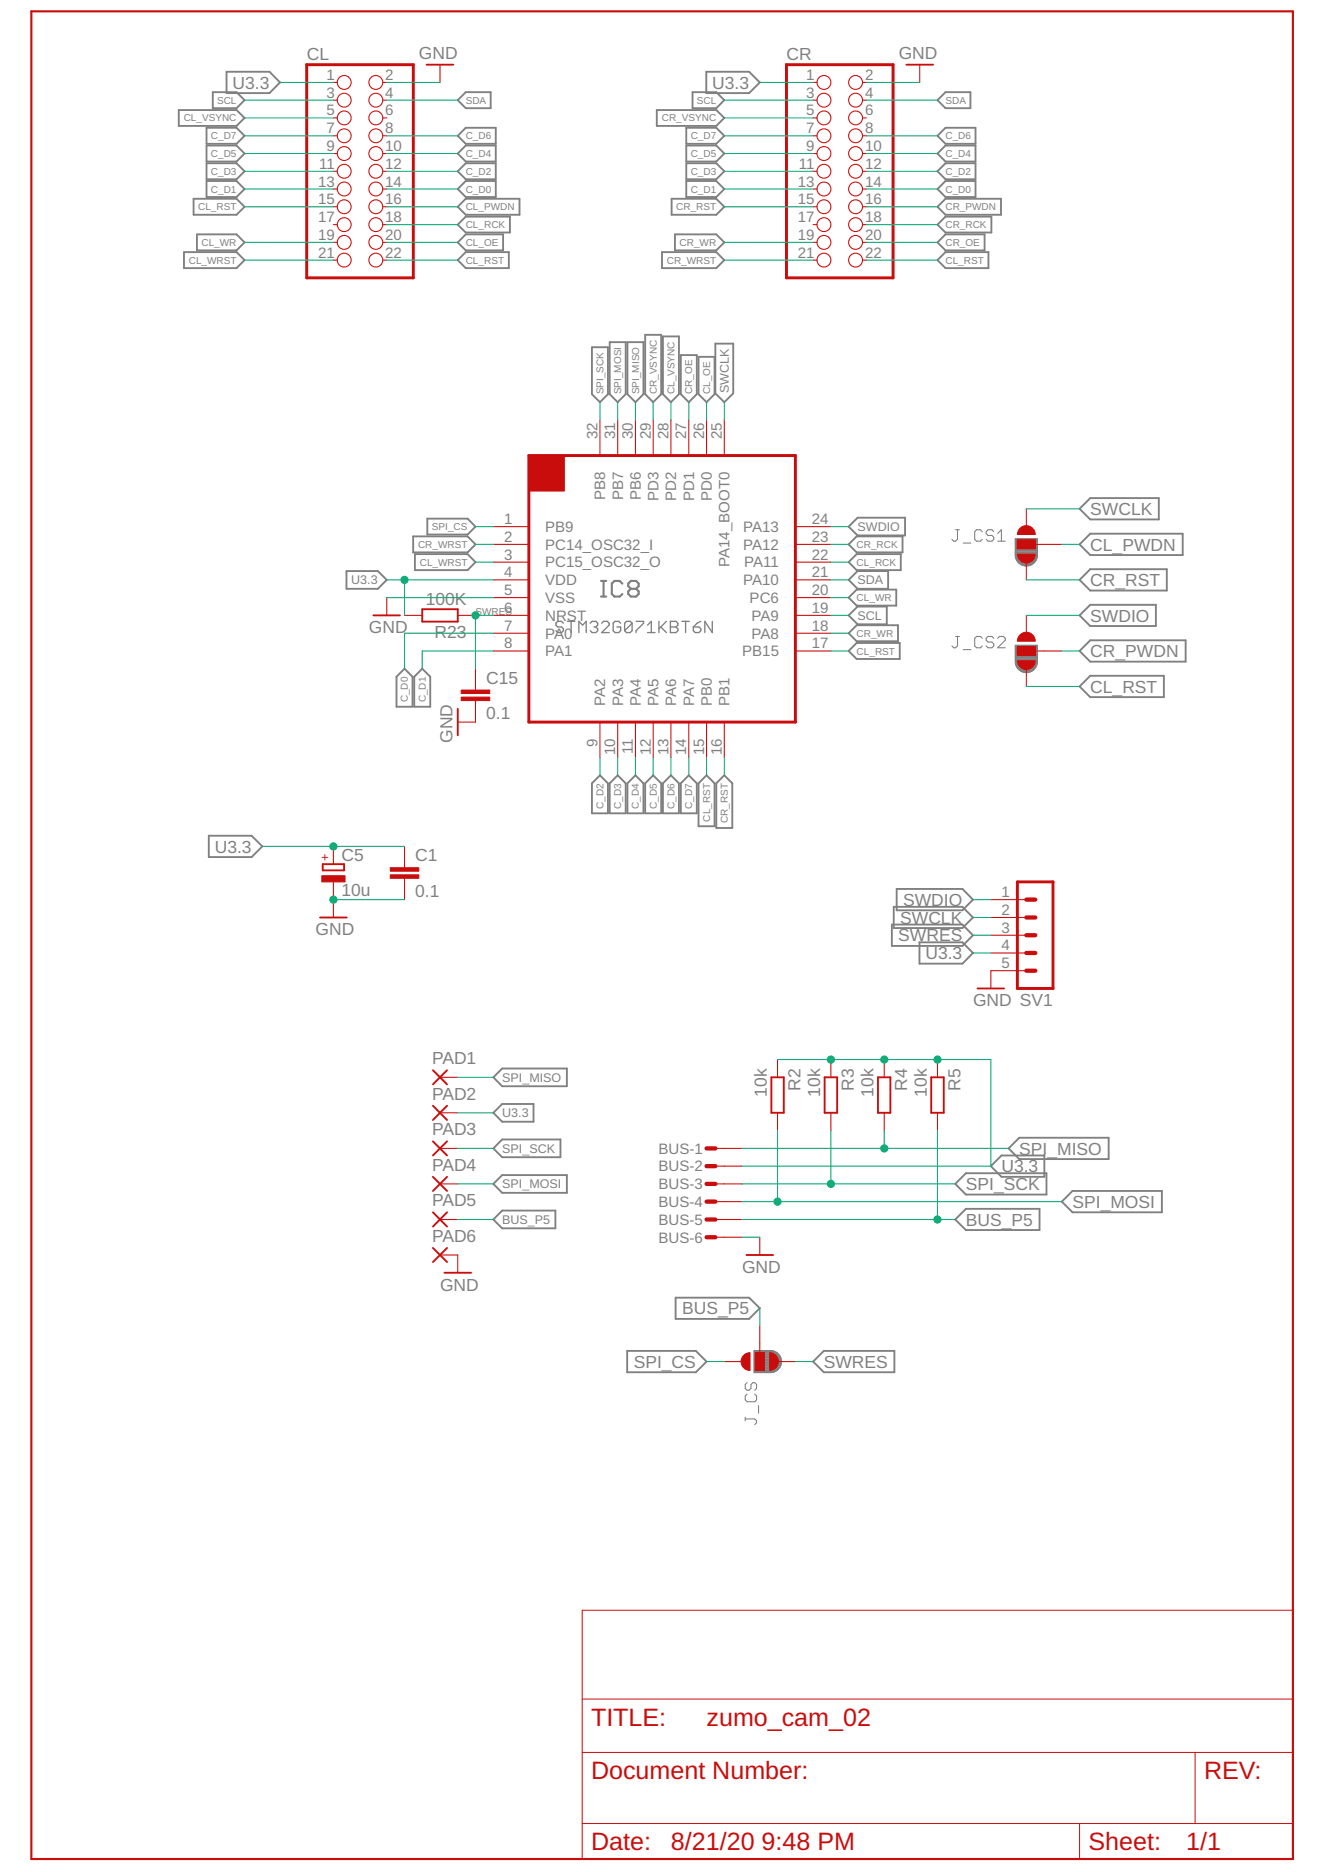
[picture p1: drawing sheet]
<svg xmlns="http://www.w3.org/2000/svg" width="210mm" height="297mm" viewBox="0 0 210 297" stroke-linecap="round" stroke-linejoin="round" font-family="sans-serif">
<g fill="none" stroke="#808080" stroke-width=".21">
<path d="M89.4 98.9l-.3-.3h-.6l-.3 .3v.3l.3 .3h.6l.3 .3v.3l-.3 .3h-.6l-.3-.3M90 98.6h1.2M90.6 98.6v1.8M93.6 98.9l.3-.3h.6l.3 .3v.3l-.3 .3M94.2 99.5h.3M94.5 99.5l.3 .3v.3l-.3 .3h-.6l-.3-.3M95.5 98.9l.3-.3h.6l.2 .3v.3l-1.1 1.2h1.1M98.5 98.9l-.3-.3h-.6l-.3 .3v1.2l.3 .3h.6l.3-.3v-.6h-.6M100.3 98.9l-.3-.3h-.6l-.3 .3v1.2M100.3 98.9v1.2l-.3 .3h-.6l-.3-.3M100.3 98.9l-1.2 1.2M100.9 98.6h1.2v.3l-1.2 1.2v.3"/>
<path d="M102.7 99.2l.6-.6v1.8M104.5 98.6v1.8M104.8 99.5l.9 .9M105.7 98.6l-1.2 1.2M106.4 98.6h.9l.2 .3v.3l-.2 .3 .2 .3v.3l-.2 .3h-.9zM106.4 99.5h.9M108.2 98.6h1.2M108.8 98.6v1.8M110 99.5h.9l.3 .3v.3l-.3 .3h-.6l-.3-.3zM111.2 98.6l-.6 .3-.6 .6M113 98.6v1.8l-1.2-1.8v1.8M91.8 100.4v-1.8l.6 .6 .6-.6v1.8"/>
<path d="M102.7 100.4h1.2"/>
</g>
<path d="M95.4 94.7h.8M95.4 92.2h.8M95.8 92.2v2.5M98.7 92.6l-.4-.4h-.8l-.4 .4v1.7l.4 .4h.8l.4-.4M100.1 93.4l-.4 .4v.5l.4 .4h.8l.4-.4v-.5l-.4-.4M100.1 93.4l-.4-.4v-.4l.4-.4h.8l.4 .4v.4l-.4 .4M100.1 93.4h.8" fill="none" stroke="#808080" stroke-width=".34"/>
<g fill="none" stroke="#808080" stroke-width=".3">
<path d="M28.4 17.5h9.1l1.3 1.2-1.3 1.3h-9.1zM33.8 14.6h3.7l1.3 1.3-1.3 1.3h-3.7zM35.9 11.4h6.9l1.6 1.7-1.6 1.7h-6.9zM72.6 15.9l1.3-1.3h4v2.6h-4zM104.2 17.5h9.4l1.3 1.2-1.3 1.3h-9.4zM109.9 14.6h3.7l1.3 1.3-1.3 1.3h-3.7zM112.1 11.4h6.8l1.6 1.7-1.6 1.7h-6.8zM148.7 15.9l1.3-1.3h4v2.6h-4zM30.7 31.5h6.8l1.3 1.3-1.3 1.3h-6.8zM31.2 37.2h6.3l1.3 1.3-1.3 1.2h-6.3zM32.8 20.3h4.7l1.3 1.2-1.3 1.3h-4.7zM32.8 23.1h4.7l1.3 1.3-1.3 1.2h-4.7z"/>
<path d="M32.8 25.9h4.7l1.3 1.3-1.3 1.2h-4.7zM32.8 28.7h4.7l1.3 1.3-1.3 1.3h-4.7zM72.6 21.5l1.3-1.2h4.8v2.5h-4.8zM72.6 24.4l1.3-1.3h4.8v2.5h-4.8zM72.6 27.2l1.3-1.3h4.8v2.5h-4.8zM72.6 30l1.3-1.3h4.8v2.6h-4.8zM72.6 32.8l1.3-1.3h8.5v2.6h-8.5zM72.6 35.6l1.3-1.2h7v2.5h-7zM72.6 38.5l1.3-1.3h5.9v2.5h-5.9zM106.6 31.5h7l1.3 1.3-1.3 1.3h-7zM107.1 37.2h6.5l1.3 1.3-1.3 1.2h-6.5zM108.9 20.3h4.7l1.3 1.2-1.3 1.3h-4.7z"/>
<path d="M108.9 23.1h4.7l1.3 1.3-1.3 1.2h-4.7zM108.9 25.9h4.7l1.3 1.3-1.3 1.2h-4.7zM108.9 28.7h4.7l1.3 1.3-1.3 1.3h-4.7zM148.7 21.5l1.3-1.2h4.8v2.5h-4.8zM148.7 24.4l1.3-1.3h4.8v2.5h-4.8zM148.7 27.2l1.3-1.3h4.8v2.5h-4.8zM148.7 30l1.3-1.3h4.8v2.6h-4.8zM148.7 32.8l1.3-1.3h8.8v2.6h-8.8zM148.7 38.5l1.3-1.3h6.2v2.5h-6.2zM150 34.4h7.3v2.5h-7.3l-1.3-1.3zM29.2 40h8.3l1.3 1.3-1.3 1.2h-8.3zM72.6 41.3l1.3-1.3h6.8v2.5h-6.8z"/>
<path d="M93.9 55.1h2.6v7.4l-1.3 1.3-1.3-1.3zM96.7 54.3h2.6v8.2l-1.3 1.3-1.3-1.3zM99.5 54.3h2.6v8.2l-1.3 1.3-1.3-1.3zM102.4 53.1h2.5v9.4l-1.3 1.3-1.2-1.3zM105 40h8.6l1.3 1.3-1.3 1.2h-8.6zM105.2 53.4h2.5v9.1l-1.3 1.3-1.2-1.3zM108 56.3h2.6v6.2l-1.3 1.3-1.3-1.3zM110.8 56.6h2.6v5.9l-1.3 1.3-1.3-1.3zM113.5 54.5h2.8v7.9l-1.4 1.4-1.4-1.4zM150 40h6.8v2.5h-6.8l-1.3-1.2zM173 79h10.9v3.4h-10.9l-1.7-1.7zM55 90.6h4.9l1.5 1.4-1.5 1.4h-4.9z"/>
<path d="M65.6 85.1h8.6l1.2 1.3-1.2 1.3h-8.6zM65.8 87.9h8.4l1.2 1.3-1.2 1.3h-8.4zM67.8 82.3h6.4l1.2 1.3-1.2 1.2h-6.4zM134.6 92l1.5-1.4h4.8v2.8h-4.8zM134.6 97.6l1.5-1.4h4.6v2.9h-4.6zM134.6 83.6l1.5-1.5h7.5v2.9h-7.5zM134.6 94.8l1.3-1.2h6.3v2.5h-6.3zM134.6 86.4l1.3-1.3h7.3v2.6h-7.3zM134.6 89.2l1.3-1.3h7v2.6h-7zM161.1 88.1h3.4M161.1 87.9h3.4M161.1 87.6h3.4"/>
<path d="M161.1 87.4h3.4M161.1 87.1h3.4M161.1 86.8h3.4M161.1 86.6h3.4M161.1 86.4h3.4M161.1 86.1h3.4M161.1 85.9h3.4M161.1 85.6h3.4M161.2 88.3h3.3M161.2 88.6h3.2M161.4 88.9h2.9M161.5 89.1h2.7"/>
<path d="M161.7 89.4h2.2M161.8 89.4l-.4-.5-.2-.5-.1-2.9h3.4v2.9l-.2 .5-.4 .5M161.8 89.4a1.65 1.65 0 0 0 2.1 0M162.2 89.6h1.3M171.3 97.6l1.7-1.6h10.4v3.3h-10.4zM171.3 86.4l1.7-1.7h14.6v3.4h-14.6zM171.3 92l1.7-1.7h12.1v3.4h-12.1zM62.9 107.4l1.3-1.3 1.2 1.3v4.7h-2.5zM65.7 107.4l1.3-1.3 1.3 1.3v4.7h-2.6zM134.6 100.5l1.3-1.3h6.6v2.5h-6.6zM134.6 103.3l1.3-1.3h6.8v2.6h-6.8zM161.1 102.4h3.4v2.6a1.69 1.69 0 0 1-1.7 1.7 1.69 1.69 0 0 1-1.7-1.7z"/>
<path d="M161.1 104.9h3.4M161.1 104.6h3.4M161.1 104.4h3.4M161.1 104.1h3.4M161.1 103.9h3.4M161.1 103.6h3.4M161.1 103.4h3.4M161.1 103.1h3.4M161.1 102.9h3.4M161.1 102.6h3.4M161.2 105.1h3.3M161.2 105.4h3.3"/>
<path d="M161.3 105.6h3.1M161.4 105.9h2.9M161.6 106.1h2.5M161.9 106.4h1.9M162.4 106.6h.8M171.3 108.9l1.7-1.7h11.7v3.4h-11.7zM173 101.6h15.1v3.4h-15.1l-1.7-1.7zM33.1 132.6h6.8l1.7 1.7-1.7 1.7h-6.8zM93.9 124.3l1.3-1.3 1.3 1.3v4.8h-2.6zM98 123l1.3 1.3v4.8h-2.6v-4.8zM100.8 123l1.3 1.3v4.8h-2.6v-4.8zM102.4 124.3l1.2-1.3 1.3 1.3v4.8h-2.5z"/>
<path d="M106.4 123l1.3 1.3v4.8h-2.5v-4.8zM109.3 123l1.3 1.3v4.8h-2.6v-4.8zM112.1 123l1.3 1.3v6.8h-2.6v-6.8zM113.6 124.3l1.3-1.3 1.3 1.3v7.1h-2.6zM141.5 146.7h11.2l1.7 1.7-1.7 1.7h-11.2zM141.8 143.9h10.9l1.7 1.7-1.7 1.7h-10.9zM142.3 141.1h10.4l1.7 1.6-1.7 1.7h-10.4zM145.9 149.5h6.8l1.7 1.7-1.7 1.7h-6.8zM78.3 170.9l1.4-1.4h10.2v2.9h-10.2zM79.7 175.2h4.9v2.8h-4.9l-1.4-1.4zM78.3 187.9l1.4-1.4h10.2v2.8h-10.2zM79.7 180.8h9.2v2.8h-9.2l-1.4-1.4z"/>
<path d="M79.7 192.1h8.4v2.8h-8.4l-1.4-1.4zM151.6 187.9l1.6-1.7h12.8v3.3h-12.8zM151.6 193.5l1.6-1.7h11.7v3.4h-11.7zM157.2 185l1.7-1.7h6.8v3.4h-6.8zM161.7 180.5h14.2v3.4h-14.2l-1.7-1.7zM168.5 190.7l1.7-1.7h14.1v3.4h-14.1zM99.5 214.4h10.9l1.7 1.6-1.7 1.7h-10.9zM107.2 205.9h11.7l1.6 1.7-1.6 1.7h-11.7zM119.7 214.4h2.5a1.69 1.69 0 0 1 1.7 1.6 1.69 1.69 0 0 1-1.7 1.7h-2.5zM119.7 217.7h2.9M119.7 217.4h3.5M119.7 217.2h3.8"/>
<path d="M119.7 216.9h4M119.7 216.7h4.1M119.7 216.4h4.2M119.7 216.2h4.2M119.7 215.9h4.2M119.7 215.7h4.2M119.7 215.4h4.1M119.7 215.2h4M119.7 214.9h3.8M119.7 214.7h3.5M119.7 214.4h3M130.7 214.4h11.2v3.3h-11.2l-1.7-1.7z"/>
</g>
<g fill="none" stroke="#808080" stroke-width=".17">
<path d="M151.6 84.1h.6M151.9 84.1v1.5l-.3 .3h-.3l-.3-.3M152.8 86.2h1.2M155.9 84.4l-.3-.3h-.7l-.3 .3v1.2l.3 .3h.7l.3-.3M157.7 84.4l-.3-.3h-.6l-.3 .3v.3l.3 .3h.6l.3 .3v.3l-.3 .3h-.6l-.3-.3M158.3 85.9h1.2M158.3 84.7l.6-.6v1.8M151.6 101h.6M151.9 101v1.5l-.3 .3h-.3l-.3-.3M152.8 103.1h1.2M155.9 101.3l-.3-.3h-.7l-.3 .3v1.2l.3 .3h.7l.3-.3M157.7 101.3l-.3-.3h-.6l-.3 .3v.3l.3 .3h.6l.3 .3v.3l-.3 .3h-.6l-.3-.3"/>
<path d="M158.3 101.3l.3-.3h.6l.3 .3v.3l-1.2 1.2h1.2M118.5 219.4l-.3 .3v.6l.3 .3h.3l.3-.3v-.6l.3-.3h.3l.3 .3v.6l-.3 .3M118.2 225.1h1.5l.3 .3v.3l-.3 .4M118.2 224.9v.5M118.5 221.2l-.3 .3v.6l.3 .3h1.2l.3-.3v-.6l-.3-.3M120.4 223v1.2"/>
</g>
<path d="M5 1.8h200.1v293.2h-200.1z" fill="none" stroke="#c90d0c" stroke-width=".34"/>
<path d="M92.4 255.5h112.7v39.5h-112.7zM92.4 278.1h112.7M92.4 269.6h112.7M189.6 278.1v11.2M92.4 289.3h112.7M171.3 289.3v5.7" fill="none" stroke="#c90d0c" stroke-width=".16"/>
<g fill="none" stroke="#c90d0c" stroke-width=".3">
<path d="M67.7 10.3h4.2M143.8 10.3h4.2M59.2 97.6h4.3M67 96.7h5.6v1.9h-5.6zM72.6 112.5v4.2M51.2 137.1h3.4v1h-3.4zM50.8 145.6h4.2M155.1 156.8h4.2M68.7 169.8l2.2 2.3M68.7 175.5l2.2 2.2M70.9 169.8l-2.2 2.3M70.9 175.5l-2.2 2.2"/>
<path d="M122.4 170.9h2v5.7h-2zM130.8 170.9h2v5.7h-2zM139.3 170.9h2v5.7h-2zM147.7 170.9h2v5.7h-2zM68.7 181.1l2.2 2.2M68.7 186.7l2.2 2.3M68.7 192.4l2.2 2.2M68.7 198l2.2 2.3M70.9 181.1l-2.2 2.2M70.9 186.7l-2.2 2.3M70.9 192.4l-2.2 2.2M70.9 198l-2.2 2.3"/>
<path d="M118.4 199.1h4.3M70.5 202h4.2"/>
</g>
<g fill="none" stroke="#c90d0c" stroke-width=".17">
<path d="M52.9 13.1h.6M52.9 15.9h.6M52.9 18.7h.6M60.7 13.1h.7M60.7 15.9h.7M60.7 18.7h.7M69.8 10.3v2.8M129 13.1h.6M129 15.9h.6M129 18.7h.6M136.8 13.1h.7M136.8 15.9h.7"/>
<path d="M136.8 18.7h.7M145.9 10.3v2.8M52.9 21.5h.6M52.9 24.4h.6M52.9 27.2h.6M52.9 30h.6M52.9 32.8h.6M52.9 35.6h.6M52.9 38.5h.6M60.7 21.5h.7M60.7 24.4h.7M60.7 27.2h.7"/>
<path d="M60.7 30h.7M60.7 32.8h.7M60.7 35.6h.7M60.7 38.5h.7M129 21.5h.6M129 24.4h.6M129 27.2h.6M129 30h.6M129 32.8h.6M129 35.6h.6M129 38.5h.6M136.8 21.5h.7"/>
<path d="M136.8 24.4h.7M136.8 27.2h.7M136.8 30h.7M136.8 32.8h.7M136.8 35.6h.7M136.8 38.5h.7M52.9 41.3h.6M60.7 41.3h.7M129 41.3h.6M136.8 41.3h.7M95.2 66.6v5.7M98 66.6v5.7"/>
<path d="M100.8 66.6v5.7M103.6 66.6v5.7M106.4 66.6v5.7M109.3 66.6v5.7M112.1 66.6v5.7M114.9 66.6v5.7M61.4 94.8v2.8M64.2 97.6h2.8M72.6 97.6h2.8M78.3 83.6h5.6M78.3 86.4h5.6M78.3 89.2h5.6"/>
<path d="M78.3 97.6h5.6M78.3 94.8h5.6M78.3 92h5.6M126.2 83.6h5.6M126.2 86.4h5.6M126.2 89.2h5.6M126.2 97.6h5.6M126.2 94.8h5.6M126.2 92h5.6M161.4 85.7h2.9v1.4h-2.9zM162.8 80.7v2.9M162.8 89.2v2.8"/>
<path d="M162.8 97.6v2.9M164.3 86.4h4.2M75.4 106.1v3.4M75.4 111.2v3.4h-2.8M78.3 103.3h5.6M78.3 100.5h5.6M95.2 114.6v5.6M98 114.6v5.6M100.8 114.6v5.6M103.6 114.6v5.6M106.4 114.6v5.6M109.3 114.6v5.6"/>
<path d="M112.1 114.6v5.6M114.9 114.6v5.6M126.2 103.3h5.6M126.2 100.5h5.6M161.4 102.6h2.9v1.4h-2.9zM162.8 106.1v2.8M164.3 103.3h4.2M52.9 134.3v2.8M52.9 139.9v5.7M64.2 134.3v3.4M64.2 139.4v3.3M157.2 142.7h5.6"/>
<path d="M157.2 145.6h5.6M157.2 148.4h5.6M157.2 151.2h5.6M162.8 154h-5.6v2.8M69.8 170.9h2.8M69.8 176.6h2.8M123.4 168.1v2.8M123.4 176.6v2.8M131.8 168.1v2.8M131.8 176.6v2.8M140.3 168.1v2.8M140.3 176.6v2.8"/>
<path d="M148.7 168.1v2.8M148.7 176.6v2.8M69.8 182.2h2.8M69.8 187.9h2.8M69.8 193.5h2.8M69.8 199.1h2.8v2.9M113.5 182.2h4.2M113.5 187.9h4.2M113.5 193.5h4.2M113.5 185h4.2M113.5 190.7h4.2M113.5 196.3h4.2"/>
<path d="M120.5 196.3v2.8M114.9 216h2.8M119.8 214.6h1.5v2.9h-1.5zM120.5 210.4v4.2M123.4 216h2.8"/>
<circle cx="54.6" cy="13.1" r="1.1"/>
<circle cx="54.6" cy="15.9" r="1.1"/>
<circle cx="54.6" cy="18.7" r="1.1"/>
<circle cx="59.6" cy="18.7" r="1.1"/>
<circle cx="59.6" cy="13.1" r="1.1"/>
<circle cx="59.6" cy="15.9" r="1.1"/>
<circle cx="130.7" cy="18.7" r="1.1"/>
<circle cx="130.7" cy="13.1" r="1.1"/>
<circle cx="130.7" cy="15.9" r="1.1"/>
<circle cx="135.7" cy="18.7" r="1.1"/>
<circle cx="135.7" cy="13.1" r="1.1"/>
<circle cx="135.7" cy="15.9" r="1.1"/>
<circle cx="54.6" cy="21.5" r="1.1"/>
<circle cx="54.6" cy="35.6" r="1.1"/>
<circle cx="54.6" cy="30" r="1.1"/>
<circle cx="54.6" cy="27.2" r="1.1"/>
<circle cx="54.6" cy="24.4" r="1.1"/>
<circle cx="54.6" cy="32.8" r="1.1"/>
<circle cx="54.6" cy="38.5" r="1.1"/>
<circle cx="59.6" cy="21.5" r="1.1"/>
<circle cx="59.6" cy="38.5" r="1.1"/>
<circle cx="59.6" cy="32.8" r="1.1"/>
<circle cx="59.6" cy="35.6" r="1.1"/>
<circle cx="59.6" cy="24.4" r="1.1"/>
<circle cx="59.6" cy="27.2" r="1.1"/>
<circle cx="59.6" cy="30" r="1.1"/>
<circle cx="130.7" cy="21.5" r="1.1"/>
<circle cx="130.7" cy="38.5" r="1.1"/>
<circle cx="130.7" cy="27.2" r="1.1"/>
<circle cx="130.7" cy="24.4" r="1.1"/>
<circle cx="130.7" cy="32.8" r="1.1"/>
<circle cx="130.7" cy="30" r="1.1"/>
<circle cx="130.7" cy="35.6" r="1.1"/>
<circle cx="135.7" cy="21.5" r="1.1"/>
<circle cx="135.7" cy="35.6" r="1.1"/>
<circle cx="135.7" cy="24.4" r="1.1"/>
<circle cx="135.7" cy="30" r="1.1"/>
<circle cx="135.7" cy="27.2" r="1.1"/>
<circle cx="135.7" cy="32.8" r="1.1"/>
<circle cx="135.7" cy="38.5" r="1.1"/>
<circle cx="54.6" cy="41.3" r="1.1"/>
<circle cx="59.6" cy="41.3" r="1.1"/>
<circle cx="130.7" cy="41.3" r="1.1"/>
<circle cx="135.7" cy="41.3" r="1.1"/>
</g>
<path d="M48.7 10.3h16.9v33.8h-16.9zM124.8 10.3h16.9v33.8h-16.9zM83.9 72.3h42.3v42.3h-42.3zM161.4 139.9h5.7v16.9h-5.7z" fill="none" stroke="#c90d0c" stroke-width=".47"/>
<g fill="#c90d0c" stroke="#c90d0c" stroke-width=".16">
<path d="M83.9 72.3h5.6v5.6h-5.6z"/>
<path d="M73.2 110.6h4.5v.6h-4.5z"/>
<path d="M73.2 109.5h4.5v.5h-4.5z"/>
<path d="M119.8 214.6h1.4v2.9h-1.4z"/>
<path d="M51.1 139h3.6v.9h-3.6z"/>
<path d="M61.9 138.8h4.5v.6h-4.5z"/>
<path d="M61.9 137.7h4.5v.5h-4.5z"/>
<path d="M161.4 85.7h2.9v1.4h-2.9z"/>
<path d="M161.4 102.6h2.9v1.4h-2.9z"/>
</g>
<path d="M162.8 148.4h1.5M162.8 145.6h1.5M162.8 142.7h1.5M162.8 154h1.5M162.8 151.2h1.5M112.1 182.2h1.4M112.1 185h1.4M112.1 187.9h1.4M112.1 190.7h1.4M112.1 193.5h1.4M112.1 196.3h1.4" fill="none" stroke="#c90d0c" stroke-width=".68"/>
<g fill="#c90d0c" stroke="#c90d0c" stroke-width=".16">
<path d="M122.1 214.6a1.42 1.42 0 0 1 1.4 1.4 1.42 1.42 0 0 1-1.4 1.5z" fill-rule="evenodd"/>
<path d="M118 215.1l.5-.4 .5-.1v2.9a1.4 1.4 0 0 1-1.3-.9 1.4 1.4 0 0 1 .3-1.5z" fill-rule="evenodd"/>
<path d="M161.4 87.9h2.9a1.42 1.42 0 0 1-1.5 1.5 1.42 1.42 0 0 1-1.4-1.5z" fill-rule="evenodd"/>
<path d="M161.8 83.8a1.41 1.41 0 0 1 1.6-.3 1.41 1.41 0 0 1 .9 1.3h-2.9l.1-.5z" fill-rule="evenodd"/>
<path d="M161.4 104.8h2.9a1.42 1.42 0 0 1-1.5 1.5 1.42 1.42 0 0 1-1.4-1.5z" fill-rule="evenodd"/>
<path d="M161.8 100.7a1.41 1.41 0 0 1 1.6-.3 1.41 1.41 0 0 1 .9 1.3h-2.9l.1-.4z" fill-rule="evenodd"/>
</g>
<g fill="none" stroke="#0dab76" stroke-width=".17">
<path d="M38.8 15.9h14.1M38.8 18.7h14.1M44.4 13.1h8.5M61.4 13.1h8.4M61.4 15.9h11.2M114.9 15.9h14.1M114.9 18.7h14.1M120.5 13.1h8.5M137.5 13.1h8.4M137.5 15.9h11.2M38.8 21.5h14.1M38.8 24.4h14.1"/>
<path d="M38.8 27.2h14.1M38.8 30h14.1M38.8 32.8h14.1M38.8 38.5h14.1M61.4 21.5h11.2M61.4 24.4h11.2M61.4 27.2h11.2M61.4 30h11.2M61.4 32.8h11.2M61.4 35.6h11.2M61.4 38.5h11.2M114.9 21.5h14.1"/>
<path d="M114.9 24.4h14.1M114.9 27.2h14.1M114.9 30h14.1M114.9 32.8h14.1M114.9 38.5h14.1M137.5 21.5h11.2M137.5 24.4h11.2M137.5 27.2h11.2M137.5 30h11.2M137.5 32.8h11.2M137.5 35.6h11.2M137.5 38.5h11.2"/>
<path d="M38.8 41.3h14.1M61.4 41.3h11.2M114.9 41.3h14.1M137.5 41.3h11.2M95.2 63.8v2.8M98 63.8v2.8M100.8 63.8v2.8M103.6 63.8v2.8M106.4 63.8v2.8M109.3 63.8v2.8M112.1 63.8v2.8M114.9 63.8v2.8"/>
<path d="M61.4 92h16.9M61.4 94.8h16.9M64.2 92v5.6M75.4 83.6h2.9M75.4 86.4h2.9M75.4 89.2h2.9M78.3 97.6h-2.9v8.5M131.8 92h2.8M131.8 94.8h2.8M131.8 83.6h2.8M131.8 97.6h2.8M131.8 86.4h2.8"/>
<path d="M131.8 89.2h2.8M162.8 92h8.5M162.8 97.6h8.5M162.8 80.7h8.5M168.5 86.4h2.8M78.3 100.5h-14.1v5.6M78.3 103.3h-11.3v2.8M131.8 103.3h2.8M131.8 100.5h2.8M162.8 108.9h8.5M168.5 103.3h2.8M41.6 134.3h22.6"/>
<path d="M95.2 120.2v2.8M98 120.2v2.8M100.8 120.2v2.8M103.6 120.2v2.8M106.4 120.2v2.8M109.3 120.2v2.8M112.1 120.2v2.8M114.9 120.2v2.8M52.9 142.7h11.3M154.4 151.2h2.8M154.4 142.7h2.8M154.4 145.6h2.8"/>
<path d="M154.4 148.4h2.8M72.6 176.6h5.7M72.6 170.9h5.7M123.4 168.1h33.8v16.9h-39.5M123.4 179.4v11.3M131.8 179.4v8.5M140.3 179.4v2.8M148.7 179.4v14.1M72.6 182.2h5.7M72.6 187.9h5.7M72.6 193.5h5.7M117.7 196.3h2.8"/>
<path d="M117.7 182.2h42.3M117.7 187.9h33.9M117.7 190.7h50.8M117.7 193.5h33.9M112.1 216h2.8M120.5 207.6v2.8M126.2 216h2.8"/>
</g>
<g fill="#0dab76" stroke="#0dab76" stroke-width=".16">
<circle cx="64.2" cy="92" r=".57"/>
<circle cx="131.8" cy="168.1" r=".57"/>
<circle cx="140.3" cy="168.1" r=".57"/>
<circle cx="148.7" cy="168.1" r=".57"/>
<circle cx="52.9" cy="134.3" r=".57"/>
<circle cx="52.9" cy="142.7" r=".57"/>
<circle cx="140.3" cy="182.2" r=".57"/>
<circle cx="123.4" cy="190.7" r=".57"/>
<circle cx="131.8" cy="187.9" r=".57"/>
<circle cx="75.4" cy="97.6" r=".57"/>
<circle cx="148.7" cy="193.5" r=".57"/>
</g>
<g font-size="4" fill="#c90d0c">
<text x="93.8" y="273.8">TITLE:</text>
<text x="112.1" y="273.8">zumo_cam_02</text>
<text x="93.8" y="282.3">Document Number:</text>
<text x="191" y="282.3">REV:</text>
<text x="93.8" y="293.6">Date:</text>
<text x="106.5" y="293.6">8/21/20</text>
<text x="120.8" y="293.6">9:48 PM</text>
<text x="172.7" y="293.6">Sheet:</text>
<text x="188.2" y="293.6">1/1</text>
</g>
<g font-size="2.8" fill="#808080">
<text x="48.7" y="9.6">CL</text>
<text x="66.5" y="9.4">GND</text>
<text x="124.8" y="9.6">CR</text>
<text x="142.6" y="9.4">GND</text>
<text x="36.9" y="14.1">U3.3</text>
<text x="113" y="14.1">U3.3</text>
<text x="173" y="81.7">SWCLK</text>
<text x="173" y="87.4">CL_PWDN</text>
<text x="67.6" y="96">100K</text>
<text x="173" y="93">CR_RST</text>
<text x="58.5" y="100.5">GND</text>
<text x="69" y="101.3">R23</text>
<text x="173" y="98.6">SWDIO</text>
<text x="173" y="104.3">CR_PWDN</text>
<text x="77.1" y="108.5">C15</text>
<text x="173" y="109.9">CL_RST</text>
<text x="71.8" y="117.9" transform="rotate(-90 71.8 117.9)">GND</text>
<text x="77.1" y="114.1">0.1</text>
<text x="34.1" y="135.3">U3.3</text>
<text x="54.2" y="136.6">C5</text>
<text x="65.9" y="136.7">C1</text>
<text x="54.2" y="142.2">10u</text>
<text x="65.9" y="142.3">0.1</text>
<text x="143.3" y="143.7">SWDIO</text>
<text x="50.1" y="148.4">GND</text>
<text x="142.5" y="149.4">SWRES</text>
<text x="142.8" y="146.6">SWCLK</text>
<text x="146.8" y="152.2">U3.3</text>
<text x="154.4" y="159.7">GND SV1</text>
<text x="68.5" y="168.9">PAD1</text>
<text x="127" y="173.1" transform="rotate(-90 127 173.1)">R2</text>
<text x="135.5" y="173.1" transform="rotate(-90 135.5 173.1)">R3</text>
<text x="143.9" y="173.1" transform="rotate(-90 143.9 173.1)">R4</text>
<text x="152.4" y="173.1" transform="rotate(-90 152.4 173.1)">R5</text>
<text x="68.5" y="174.5">PAD2</text>
<text x="121.7" y="174" transform="rotate(-90 121.7 174)">10k</text>
<text x="130.1" y="174" transform="rotate(-90 130.1 174)">10k</text>
<text x="138.6" y="174" transform="rotate(-90 138.6 174)">10k</text>
<text x="147" y="174" transform="rotate(-90 147 174)">10k</text>
<text x="68.5" y="180.2">PAD3</text>
<text x="68.5" y="185.8">PAD4</text>
<text x="161.7" y="183.2">SPI_MISO</text>
<text x="68.5" y="191.4">PAD5</text>
<text x="153.3" y="188.8">SPI_SCK</text>
<text x="158.9" y="186">U3.3</text>
<text x="170.2" y="191.7">SPI_MOSI</text>
<text x="68.5" y="197.1">PAD6</text>
<text x="153.3" y="194.5">BUS_P5</text>
<text x="117.7" y="202">GND</text>
<text x="69.8" y="204.8">GND</text>
<text x="108.2" y="208.6">BUS_P5</text>
<text x="100.5" y="217">SPI_CS</text>
<text x="130.7" y="217">SWRES</text>
</g>
<g font-size="2.4" fill="#808080">
<text x="51.8" y="12.7">1</text>
<text x="51.8" y="15.5">3</text>
<text x="61.1" y="12.7">2</text>
<text x="61.1" y="15.5">4</text>
<text x="127.9" y="12.7">1</text>
<text x="127.9" y="15.5">3</text>
<text x="137.2" y="12.7">2</text>
<text x="137.2" y="15.5">4</text>
<text x="51.8" y="18.3">5</text>
<text x="51.8" y="21.1">7</text>
<text x="51.8" y="24">9</text>
<text x="61.1" y="18.3">6</text>
<text x="61.1" y="21.1">8</text>
<text x="61.1" y="24">10</text>
<text x="127.9" y="18.3">5</text>
<text x="127.9" y="21.1">7</text>
<text x="127.9" y="24">9</text>
<text x="137.2" y="18.3">6</text>
<text x="137.2" y="21.1">8</text>
<text x="137.2" y="24">10</text>
<text x="50.5" y="29.6">13</text>
<text x="50.6" y="26.8">11</text>
<text x="61.1" y="26.8">12</text>
<text x="61.1" y="29.6">14</text>
<text x="126.6" y="29.6">13</text>
<text x="126.8" y="26.8">11</text>
<text x="137.2" y="26.8">12</text>
<text x="137.2" y="29.6">14</text>
<text x="50.5" y="32.4">15</text>
<text x="50.5" y="35.2">17</text>
<text x="61.1" y="32.4">16</text>
<text x="61.1" y="35.2">18</text>
<text x="126.6" y="32.4">15</text>
<text x="126.6" y="35.2">17</text>
<text x="137.2" y="32.4">16</text>
<text x="137.2" y="35.2">18</text>
<text x="50.5" y="38.1">19</text>
<text x="50.5" y="40.9">21</text>
<text x="61.1" y="38.1">20</text>
<text x="61.1" y="40.9">22</text>
<text x="126.6" y="38.1">19</text>
<text x="126.6" y="40.9">21</text>
<text x="137.2" y="38.1">20</text>
<text x="137.2" y="40.9">22</text>
<text x="94.8" y="69.7" transform="rotate(-90 94.8 69.7)">32</text>
<text x="97.6" y="69.7" transform="rotate(-90 97.6 69.7)">31</text>
<text x="100.4" y="69.7" transform="rotate(-90 100.4 69.7)">30</text>
<text x="103.2" y="69.7" transform="rotate(-90 103.2 69.7)">29</text>
<text x="106.1" y="69.7" transform="rotate(-90 106.1 69.7)">28</text>
<text x="108.9" y="69.7" transform="rotate(-90 108.9 69.7)">27</text>
<text x="111.7" y="69.7" transform="rotate(-90 111.7 69.7)">26</text>
<text x="114.5" y="69.7" transform="rotate(-90 114.5 69.7)">25</text>
<text x="80" y="83.2">1</text>
<text x="96" y="79.4" transform="rotate(-90 96 79.4)">PB8</text>
<text x="98.8" y="79.4" transform="rotate(-90 98.8 79.4)">PB7</text>
<text x="101.7" y="79.4" transform="rotate(-90 101.7 79.4)">PB6</text>
<text x="104.5" y="79.5" transform="rotate(-90 104.5 79.5)">PD3</text>
<text x="107.3" y="79.5" transform="rotate(-90 107.3 79.5)">PD2</text>
<text x="110.1" y="79.5" transform="rotate(-90 110.1 79.5)">PD1</text>
<text x="112.9" y="79.5" transform="rotate(-90 112.9 79.5)">PD0</text>
<text x="128.8" y="83.2">24</text>
<text x="80" y="86">2</text>
<text x="80" y="88.8">3</text>
<text x="86.5" y="84.4">PB9</text>
<text x="86.5" y="87.2">PC14_OSC32_I</text>
<text x="115.8" y="90" transform="rotate(-90 115.8 90)">PA14_BOOT0</text>
<text x="117.9" y="87.2">PA12</text>
<text x="117.9" y="84.4">PA13</text>
<text x="128.8" y="88.8">22</text>
<text x="128.8" y="86">23</text>
<text x="80" y="94.4">5</text>
<text x="80" y="91.6">4</text>
<text x="86.5" y="90">PC15_OSC32_O</text>
<text x="86.5" y="95.7">VSS</text>
<text x="86.5" y="92.9">VDD</text>
<text x="117.9" y="92.9">PA10</text>
<text x="118.1" y="90">PA11</text>
<text x="118.9" y="95.7">PC6</text>
<text x="128.8" y="94.4">20</text>
<text x="128.8" y="91.6">21</text>
<text x="80" y="97.3">6</text>
<text x="80" y="100.1">7</text>
<text x="86.5" y="98.5">NRST</text>
<text x="86.5" y="101.3">PA0</text>
<text x="119.3" y="101.3">PA8</text>
<text x="119.3" y="98.5">PA9</text>
<text x="128.8" y="100.1">18</text>
<text x="128.8" y="97.3">19</text>
<text x="80" y="102.9">8</text>
<text x="86.5" y="104.1">PA1</text>
<text x="117.8" y="104.1">PB15</text>
<text x="128.8" y="102.9">17</text>
<text x="96" y="112" transform="rotate(-90 96 112)">PA2</text>
<text x="98.8" y="112" transform="rotate(-90 98.8 112)">PA3</text>
<text x="101.7" y="112" transform="rotate(-90 101.7 112)">PA4</text>
<text x="104.5" y="112" transform="rotate(-90 104.5 112)">PA5</text>
<text x="107.3" y="112" transform="rotate(-90 107.3 112)">PA6</text>
<text x="110.1" y="112" transform="rotate(-90 110.1 112)">PA7</text>
<text x="112.9" y="112" transform="rotate(-90 112.9 112)">PB0</text>
<text x="115.8" y="112" transform="rotate(-90 115.8 112)">PB1</text>
<text x="94.8" y="118.5" transform="rotate(-90 94.8 118.5)">9</text>
<text x="97.6" y="119.8" transform="rotate(-90 97.6 119.8)">10</text>
<text x="100.4" y="119.6" transform="rotate(-90 100.4 119.6)">11</text>
<text x="103.2" y="119.8" transform="rotate(-90 103.2 119.8)">12</text>
<text x="106.1" y="119.8" transform="rotate(-90 106.1 119.8)">13</text>
<text x="108.9" y="119.8" transform="rotate(-90 108.9 119.8)">14</text>
<text x="111.7" y="119.8" transform="rotate(-90 111.7 119.8)">15</text>
<text x="114.5" y="119.8" transform="rotate(-90 114.5 119.8)">16</text>
<text x="158.9" y="142.4">1</text>
<text x="158.9" y="145.2">2</text>
<text x="158.9" y="148">3</text>
<text x="158.9" y="150.8">4</text>
<text x="158.9" y="153.6">5</text>
<text x="104.5" y="183.1">BUS-1</text>
<text x="104.5" y="185.9">BUS-2</text>
<text x="104.5" y="188.7">BUS-3</text>
<text x="104.5" y="191.5">BUS-4</text>
<text x="104.5" y="194.3">BUS-5</text>
<text x="104.5" y="197.2">BUS-6</text>
</g>
<g font-size="2" fill="#808080">
<text x="115.6" y="62.4" transform="rotate(-90 115.6 62.4)">SWCLK</text>
<text x="136.1" y="84.3">SWDIO</text>
<text x="55.7" y="92.7">U3.3</text>
<text x="136.1" y="92.7">SDA</text>
<text x="136.1" y="98.4">SCL</text>
<text x="79.7" y="171.6">SPI_MISO</text>
<text x="79.7" y="177.3">U3.3</text>
<text x="79.7" y="182.9">SPI_SCK</text>
<text x="79.7" y="188.6">SPI_MOSI</text>
<text x="79.7" y="194.2">BUS_P5</text>
</g>
<text font-size="2" fill="#c90d0c" x="52.2" y="136.7" transform="rotate(-90 52.2 136.7)">+</text>
<g font-size="1.6" fill="#808080">
<text x="34.4" y="16.5">SCL</text>
<text x="73.9" y="16.5">SDA</text>
<text x="110.6" y="16.5">SCL</text>
<text x="150" y="16.5">SDA</text>
<text x="29.2" y="19.3">CL_VSYNC</text>
<text x="33.5" y="22.1">C_D7</text>
<text x="73.9" y="22.1">C_D6</text>
<text x="105" y="19.3">CR_VSYNC</text>
<text x="109.6" y="22.1">C_D7</text>
<text x="150" y="22.1">C_D6</text>
<text x="33.5" y="24.9">C_D5</text>
<text x="33.5" y="27.7">C_D3</text>
<text x="73.9" y="24.9">C_D4</text>
<text x="73.9" y="27.7">C_D2</text>
<text x="109.6" y="24.9">C_D5</text>
<text x="109.6" y="27.7">C_D3</text>
<text x="150" y="24.9">C_D4</text>
<text x="150" y="27.7">C_D2</text>
<text x="31.4" y="33.4">CL_RST</text>
<text x="33.5" y="30.6">C_D1</text>
<text x="73.9" y="30.6">C_D0</text>
<text x="73.9" y="33.4">CL_PWDN</text>
<text x="107.3" y="33.4">CR_RST</text>
<text x="109.6" y="30.6">C_D1</text>
<text x="150" y="30.6">C_D0</text>
<text x="150" y="33.4">CR_PWDN</text>
<text x="30" y="41.8">CL_WRST</text>
<text x="32" y="39">CL_WR</text>
<text x="73.9" y="41.8">CL_RST</text>
<text x="73.9" y="36.2">CL_RCK</text>
<text x="73.9" y="39">CL_OE</text>
<text x="105.8" y="41.8">CR_WRST</text>
<text x="107.8" y="39">CR_WR</text>
<text x="150" y="41.8">CL_RST</text>
<text x="150" y="36.2">CR_RCK</text>
<text x="150" y="39">CR_OE</text>
<text x="95.7" y="62.6" transform="rotate(-90 95.7 62.6)">SPI_SCK</text>
<text x="98.6" y="62.6" transform="rotate(-90 98.6 62.6)">SPI_MOSI</text>
<text x="101.4" y="62.6" transform="rotate(-90 101.4 62.6)">SPI_MISO</text>
<text x="104.2" y="62.6" transform="rotate(-90 104.2 62.6)">CR_VSYNC</text>
<text x="107" y="62.6" transform="rotate(-90 107 62.6)">CL_VSYNC</text>
<text x="109.8" y="62.6" transform="rotate(-90 109.8 62.6)">CR_OE</text>
<text x="112.7" y="62.6" transform="rotate(-90 112.7 62.6)">CL_OE</text>
<text x="66.3" y="86.9">CR_WRST</text>
<text x="66.6" y="89.8">CL_WRST</text>
<text x="68.5" y="84.1">SPI_CS</text>
<text x="135.9" y="89.8">CL_RCK</text>
<text x="135.9" y="86.9">CR_RCK</text>
<text x="135.9" y="95.4">CL_WR</text>
<text x="75.4" y="97.7">SWRES</text>
<text x="135.9" y="101">CR_WR</text>
<text x="135.9" y="103.9">CL_RST</text>
<text x="64.7" y="111.4" transform="rotate(-90 64.7 111.4)">C_D0</text>
<text x="67.5" y="111.4" transform="rotate(-90 67.5 111.4)">C_D1</text>
<text x="95.7" y="128.4" transform="rotate(-90 95.7 128.4)">C_D2</text>
<text x="98.6" y="128.4" transform="rotate(-90 98.6 128.4)">C_D3</text>
<text x="101.4" y="128.4" transform="rotate(-90 101.4 128.4)">C_D4</text>
<text x="104.2" y="128.4" transform="rotate(-90 104.2 128.4)">C_D5</text>
<text x="107" y="128.4" transform="rotate(-90 107 128.4)">C_D6</text>
<text x="109.8" y="128.4" transform="rotate(-90 109.8 128.4)">C_D7</text>
<text x="112.7" y="130.4" transform="rotate(-90 112.7 130.4)">CL_RST</text>
<text x="115.5" y="130.6" transform="rotate(-90 115.5 130.6)">CR_RST</text>
</g>
</svg>
